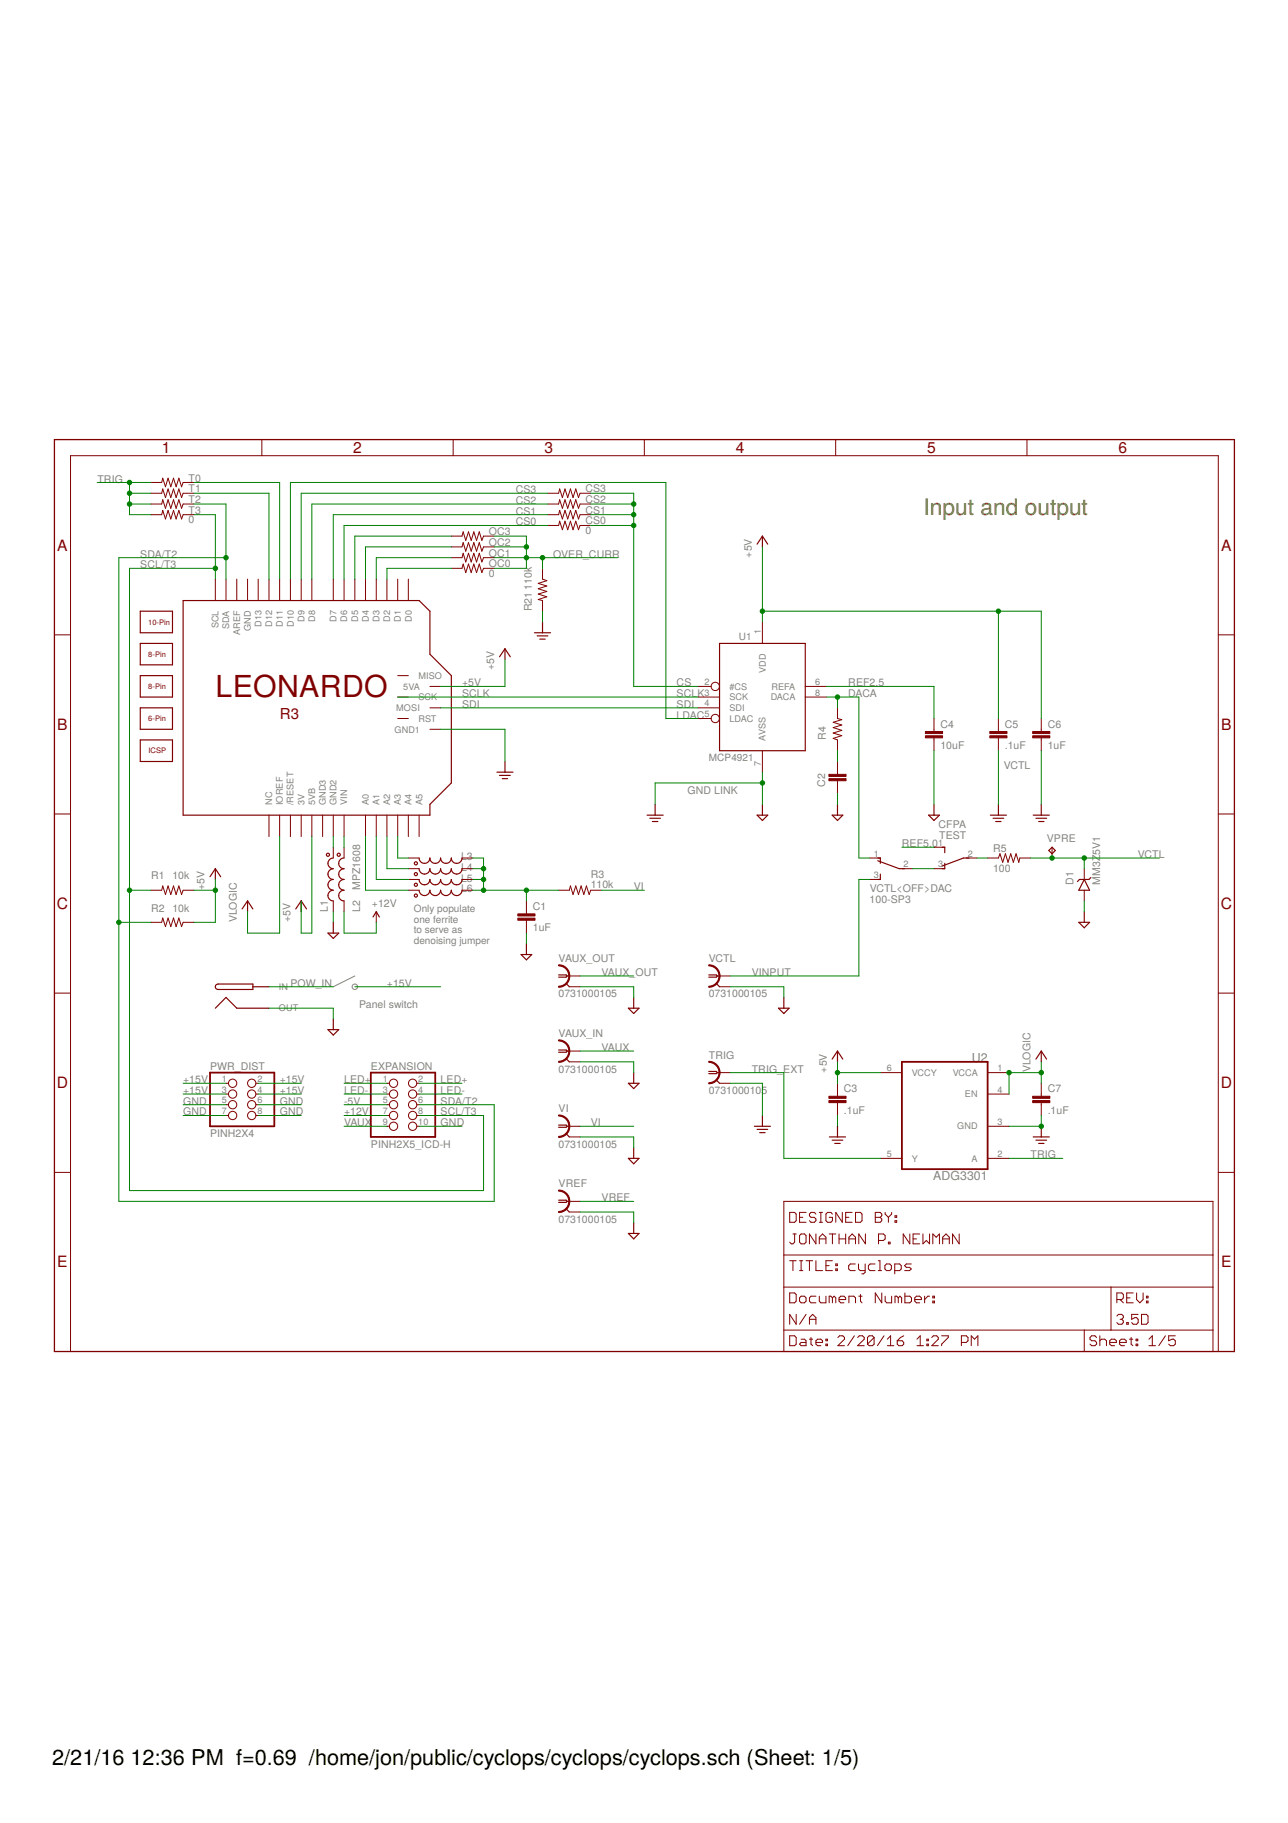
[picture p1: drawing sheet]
<svg xmlns="http://www.w3.org/2000/svg" width="210mm" height="297mm" viewBox="0 0 210 297" stroke-linecap="round" stroke-linejoin="round" font-family="sans-serif">
<g fill="none" stroke="#808080" stroke-width=".16">
<path d="M57.8 159l-3.5 1.8"/>
<circle cx="57.8" cy="160.8" r=".44"/>
</g>
<g fill="none" stroke="#800000" stroke-width=".19">
<path d="M22.9 99.6h5.2v3.5h-5.2zM29.8 97.9h38.5l1.8 1.7v7l3.5 3.5v17.5l-3.5 3.5v1.7h-40.3zM124.2 87.4l.9 1.3M124.2 87.4l-.8 1.3M124.2 87.4v1.7M22.9 104.8h5.2v3.5h-5.2zM22.9 110.1h5.2v3.5h-5.2zM22.9 115.3h5.2v3.5h-5.2zM82.3 105.7l.9 1.3M82.3 105.7l-.9 1.3M82.3 105.7v1.8M87.1 103.1h2.6"/>
<path d="M87.5 103.6h1.8M88 104.1h.8M88.4 101.3v1.8M117.3 104.8h13.9v17.5h-13.9zM22.9 120.6h5.2v3.5h-5.2zM54.3 139.8a.87 .87 0 0 0-.9 .9 .87 .87 0 0 0 .9 .8 .88 .88 0 0 0-.9 .9 .88 .88 0 0 0 .9 .9 .88 .88 0 0 0-.9 .9 .88 .88 0 0 0 .9 .9 .87 .87 0 0 0-.9 .8 .87 .87 0 0 0 .9 .9M56.1 139.8a.87 .87 0 0 0-.9 .9 .87 .87 0 0 0 .9 .8 .88 .88 0 0 0-.9 .9 .88 .88 0 0 0 .9 .9 .88 .88 0 0 0-.9 .9 .88 .88 0 0 0 .9 .9 .87 .87 0 0 0-.9 .8 .87 .87 0 0 0 .9 .9M68.3 139.8a.88 .88 0 0 0 .9 .9 .88 .88 0 0 0 .9-.9 .87 .87 0 0 0 .8 .9 .87 .87 0 0 0 .9-.9 .88 .88 0 0 0 .9 .9 .88 .88 0 0 0 .9-.9 .87 .87 0 0 0 .8 .9 .87 .87 0 0 0 .9-.9M81 125.8h2.6M81.4 126.3h1.8M81.9 126.9h.8M82.3 124.1v1.7"/>
<path d="M105.5 132.8h2.6M105.9 133.3h1.7M106.3 133.9h.9M106.8 131.1v1.7M123.4 132.8h1.7l-.9 .9zM124.2 131.1v1.7M135.6 132.8h1.8l-.9 .9zM136.5 131.1v1.7M143 139.8h.5v.9M151.3 132.8h1.8l-.9 .9zM152.2 131.1v1.7M153.5 138h.5v.9"/>
<path d="M157.9 139.8h-.9l-3.5 1.3M161.4 132.8h2.6M161.8 133.3h1.8M162.3 133.9h.8M162.7 131.1v1.7M168.4 132.8h2.6M168.8 133.3h1.8M169.3 133.9h.8M169.7 131.1v1.7M170.9 138.6l.5-.6 .6 .6-.6 .5zM35.1 141.5l.9 1.4M35.1 141.5l-.9 1.4"/>
<path d="M35.1 141.5v1.8M40.3 146.8l.9 1.3M40.3 146.8l-.8 1.3M40.3 146.8v1.7M49.1 146.8l.9 1.3M49.1 146.8l-.9 1.3M49.1 146.8v1.7M53.4 152h1.8l-.9 .9zM54.3 150.3v1.7M60.8 149.4l.5-.9 .5 .9M68.3 141.5a.88 .88 0 0 0 .9 .9 .88 .88 0 0 0 .9-.9 .87 .87 0 0 0 .8 .9 .87 .87 0 0 0 .9-.9 .88 .88 0 0 0 .9 .9 .88 .88 0 0 0 .9-.9 .87 .87 0 0 0 .8 .9 .87 .87 0 0 0 .9-.9M68.3 143.3a.88 .88 0 0 0 .9 .9 .88 .88 0 0 0 .9-.9 .87 .87 0 0 0 .8 .9 .87 .87 0 0 0 .9-.9 .88 .88 0 0 0 .9 .9 .88 .88 0 0 0 .9-.9 .87 .87 0 0 0 .8 .9 .87 .87 0 0 0 .9-.9"/>
<path d="M68.3 145.1a.88 .88 0 0 0 .9 .8 .88 .88 0 0 0 .9-.8 .87 .87 0 0 0 .8 .8 .87 .87 0 0 0 .9-.8 .88 .88 0 0 0 .9 .8 .88 .88 0 0 0 .9-.8 .87 .87 0 0 0 .8 .8 .87 .87 0 0 0 .9-.8M84.9 155.5h1.8l-.9 .9zM85.8 153.8v1.7M91 158.9h1.3l.1 .1-.1 .2h-1.3M115.5 158.9h1.2l.2 .1-.2 .2h-1.2M143 140.3l3.5 1.2h.9M143.5 142.4v.9h-.5M154 140.7v.8h-.5M175.8 150.3h1.8l-.9 .9zM176.7 143.3l.9 1.8h-1.8zM176.7 148.5v1.8M177.8 143l-.3 .3h-1.6l-.3 .3"/>
<path d="M35.1 164.3l1.7-1.8 1.8 1.8h5.2M35.2 160.5l.3-.2h5.7v.9h-5.7a.44 .44 0 0 1-.4-.2 .44 .44 0 0 1 .1-.5zM41.2 160.8h2.6M53.4 167.8h1.8l-.9 .9zM54.3 166v1.8M91 171.1h1.3l.1 .2-.1 .1h-1.3M92.3 160.3l.5 .5M92.3 172.5l.5 .5M102.4 164.3h1.7l-.8 .8zM102.4 176.5h1.7l-.8 .9zM103.3 162.5v1.8M103.3 174.8v1.7"/>
<path d="M115.5 174.6h1.2l.2 .2-.2 .1h-1.2M116.7 160.3l.6 .5M116.7 176l.6 .5M126.9 164.3h1.7l-.9 .8zM127.7 162.5v1.8M136.5 171.3v1.7M136.5 171.3l.9 1.3M136.5 171.3l-.9 1.3M169.7 171.3v1.7M169.7 171.3l.9 1.3M169.7 171.3l-.9 1.3M91 183.3h1.3l.1 .2-.1 .2h-1.3"/>
<path d="M91 195.6h1.3l.1 .1-.1 .2h-1.3M92.3 184.7l.5 .6M92.3 197l.5 .5M102.4 188.7h1.7l-.8 .9zM103.3 187v1.7M103.3 199.2v1.8M122.9 183.5h2.7M123.4 184h1.7M123.8 184.6h.9M124.2 181.8v1.7M135.2 185.3h2.6M135.6 185.8h1.8"/>
<path d="M136 186.3h.9M136.5 183.5v1.8M168.4 185.3h2.6M168.8 185.8h1.8M169.3 186.3h.8M169.7 183.5v1.8M102.4 201h1.7l-.8 .9z"/>
<circle cx="53.4" cy="139.3" r=".25"/>
<circle cx="55.2" cy="139.3" r=".25"/>
<circle cx="67.8" cy="140.7" r=".25"/>
<circle cx="67.8" cy="144.2" r=".25"/>
<circle cx="67.8" cy="142.4" r=".25"/>
<circle cx="67.8" cy="145.9" r=".25"/>
</g>
<g fill="none" stroke="#800000" stroke-width=".16">
<path d="M24.6 78.6h1.8l.1-.7 .5 1.4 .4-1.4 .4 1.4 .5-1.4 .4 1.4 .4-1.4 .5 1.4 .2-.7h1.8M42.7 71.6v2.7M73.9 71.6v2.7M105 71.6v2.7M136.2 71.6v2.7M167.4 71.6v2.7M24.6 80.4h1.8l.1-.7 .5 1.4 .4-1.4 .4 1.4 .5-1.4 .4 1.4 .4-1.4 .5 1.4 .2-.7h1.8M24.6 82.1h1.8l.1-.7 .5 1.4 .4-1.4 .4 1.4 .5-1.4 .4 1.4 .4-1.4 .5 1.4 .2-.7h1.8M24.6 83.9h1.8l.1-.7 .5 1.4 .4-1.4 .4 1.4 .5-1.4 .4 1.4 .4-1.4 .5 1.4 .2-.7h1.8M35.1 94.4v3.5M36.8 94.4v3.5M38.6 94.4v3.5"/>
<path d="M40.3 94.4v3.5M42.1 94.4v3.5M43.8 94.4v3.5M45.6 94.4v3.5M47.3 94.4v3.5M49.1 94.4v3.5M50.8 94.4v3.5M54.3 94.4v3.5M56.1 94.4v3.5M57.8 94.4v3.5M59.6 94.4v3.5M61.3 94.4v3.5"/>
<path d="M63.1 94.4v3.5M64.8 94.4v3.5M66.5 94.4v3.5M73.6 89.1h1.7l.2-.7 .4 1.4 .4-1.4 .5 1.4 .4-1.4 .5 1.4 .4-1.4 .4 1.4 .3-.7h1.7M73.6 90.9h1.7l.2-.8 .4 1.5 .4-1.5 .5 1.5 .4-1.5 .5 1.5 .4-1.5 .4 1.5 .3-.7h1.7M73.6 92.6h1.7l.2-.7 .4 1.4 .4-1.4 .5 1.4 .4-1.4 .5 1.4 .4-1.4 .4 1.4 .3-.7h1.7M73.6 87.4h1.7l.2-.7 .4 1.4 .4-1.4 .5 1.4 .4-1.4 .5 1.4 .4-1.4 .4 1.4 .3-.7h1.7M88.4 92.6v1.8l.7 .2-1.4 .5 1.4 .4-1.4 .4 1.4 .5-1.4 .4 1.4 .4-1.4 .5 .7 .2v1.7M89.3 80.4h1.7l.2-.7 .5 1.4 .4-1.4 .4 1.4 .5-1.4 .4 1.4 .4-1.4 .5 1.4 .2-.7h1.8M89.3 82.1h1.7l.2-.7 .5 1.4 .4-1.4 .4 1.4 .5-1.4 .4 1.4 .4-1.4 .5 1.4 .2-.7h1.8M89.3 83.9h1.7l.2-.7 .5 1.4 .4-1.4 .4 1.4 .5-1.4 .4 1.4 .4-1.4 .5 1.4 .2-.7h1.8M89.3 85.6h1.7l.2-.7 .5 1.4 .4-1.4 .4 1.4 .5-1.4 .4 1.4 .4-1.4 .5 1.4 .2-.7h1.8"/>
<path d="M8.9 103.4h2.6M64.8 110.1h1.7M64.8 113.6h1.7M64.8 117.1h1.7M70.1 111.8h1.7M70.1 115.3h1.7M70.1 118.8h1.7M113.7 111.8h2.2M113.7 115.3h3.6M113.7 113.6h3.6M113.7 117.1h2.2M124.2 101.3v3.5"/>
<path d="M131.2 111.8h3.5M131.2 113.6h3.5M136.5 115.3v1.8l.7 .2-1.4 .4 1.4 .4-1.4 .5 1.4 .4-1.4 .4 1.4 .5-1.4 .4 .7 .3v1.7M152.2 117.1v2.1M162.7 117.1v2.1M169.7 117.1v2.1M198.5 103.4h2.7M8.9 132.6h2.6M43.8 132.8v3.5M45.6 132.8v3.5M47.3 132.8v3.5M49.1 132.8v3.5"/>
<path d="M50.8 132.8v3.5M52.6 132.8v3.5M54.3 132.8v3.5M54.3 138v1.8M56.1 132.8v3.5M56.1 138v1.8M59.6 132.8v3.5M61.3 132.8v3.5M63.1 132.8v3.5M64.8 132.8v3.5M66.5 132.8v3.5M66.5 139.8h1.8"/>
<path d="M68.3 132.8v3.5M75.3 139.8h1.7M124.2 122.3v3.5M136.5 124.1v2.1M136.5 127.2v2.1M141.7 139.8h1.8M152.2 120.2v2.1M152.2 138h1.8M157.5 139.8h1.7M161 139.8h1.7l.3-.7 .4 1.4 .5-1.4 .4 1.4 .4-1.4 .4 1.4 .5-1.4 .4 1.4 .2-.7h1.8M162.7 120.2v2.1M169.7 120.2v2.1"/>
<path d="M171.4 138v1.8M198.5 132.6h2.7M24.6 145.1h1.8l.1-.7 .5 1.4 .4-1.4 .4 1.4 .5-1.4 .4 1.4 .4-1.4 .5 1.4 .2-.7h1.8M24.6 150.3h1.8l.1-.7 .5 1.4 .4-1.4 .4 1.4 .5-1.4 .4 1.4 .4-1.4 .5 1.4 .2-.7h1.8M54.3 146.8v1.7M56.1 146.8v1.7M61.3 148.5v1.8M66.5 141.5h1.8M66.5 143.3h1.8M66.5 145.1h1.8M75.3 141.5h1.7M75.3 143.3h1.7"/>
<path d="M75.3 145.1h1.7M85.8 146.8v2.1M85.8 149.9v2.1M91 145.1h1.8l.2-.7 .4 1.4 .4-1.4 .5 1.4 .4-1.4 .4 1.4 .5-1.4 .4 1.4 .3-.7h1.7M92.4 159h2.1M116.9 159h2.1M141.7 143.3h1.8M147 141.5h1.7M152.2 141.5h1.8M176.7 141.5v1.8M176.7 145.1v1.7M8.9 161.8h2.6"/>
<path d="M36.8 176.5h.4M36.8 178.3h.4M41.7 176.5h.4M41.7 178.3h.4M63.1 176.5h.3M63.1 178.3h.3M67.9 176.5h.4M67.9 178.3h.4M92.4 171.3h2.1M92.8 160.8h1.7M92.8 173h1.7M116.9 174.8h2.1"/>
<path d="M117.3 160.8h1.7M117.3 176.5h1.7M136.5 176.5v2.1M136.5 179.7v2.1M143.5 174.8h3.5M161 178.3h3.4M161 174.8h3.4M169.7 176.5v2.1M169.7 179.7v2.1M198.5 161.8h2.7M8.9 191h2.6M36.8 180h.4"/>
<path d="M36.8 181.8h.4M41.7 180h.4M41.7 181.8h.4M63.1 183.5h.3M63.1 180h.3M63.1 181.8h.3M67.9 183.5h.4M67.9 180h.4M67.9 181.8h.4M92.4 195.7h2.1M92.4 183.5h2.1M92.8 185.3h1.7"/>
<path d="M92.8 197.5h1.7M127.7 195.7h70v24.5h-70zM128.7 197.5h.8l.3 .3v1.1l-.3 .3h-.8zM130.3 198.4h.5M131.4 197.5h-1.1v1.7h1.1M133 197.8l-.3-.3h-.5l-.3 .3v.3l.3 .3h.5l.3 .2v.3l-.3 .3h-.5l-.3-.3M133.5 199.2h.5M133.5 197.5h.5M133.8 197.5v1.7M135.7 197.8l-.3-.3h-.5l-.3 .3v1.1l.3 .3h.5l.3-.3v-.5h-.6M137.3 197.5v1.7l-1.1-1.7v1.7M137.8 198.4h.5"/>
<path d="M138.9 197.5h-1.1v1.7h1.1M139.4 197.5h.8l.3 .3v1.1l-.3 .3h-.8zM142.6 197.5h.8l.3 .3v.3l-.3 .3 .3 .2v.3l-.3 .3h-.8zM142.6 198.4h.8M143.5 188.7h3.5M144.3 197.5v.3l.5 .6M144.8 198.4v.8M145.3 197.5v.3l-.5 .6M145.9 198.1h.2v.3h-.2zM145.9 198.9h.2v.3h-.2zM161 183.5h3.4M161 188.7h3.4"/>
<path d="M198.5 191h2.7M127.7 209.7h70M127.7 216.7h70M127.7 204.5h70M128.7 210.7h.8l.3 .2v1.1l-.3 .3h-.8zM128.7 217.7h.8l.3 .2v1.1l-.3 .3h-.8zM128.7 205.4h1.1M129.2 205.4v1.6M129.2 201.1h.6M129.5 201.1v1.3l-.3 .3h-.3l-.2-.3M129.8 214.2v1.6l-1.1-1.6v1.6M130.3 205.4h.5"/>
<path d="M130.3 207h.5M130.6 218.2h.5l.3 .3v.8h-.8l-.3-.3 .3-.3h.8M130.6 201.1h.5l.3 .2v1.1l-.3 .3h-.5l-.3-.3v-1.1zM130.6 211.2h.5l.3 .3v.5l-.3 .3h-.5l-.3-.3v-.5zM130.6 205.4v1.6M131.4 205.4h1M131.4 214.2l-1.1 1.6M131.9 218.2h.5M131.9 215.8v-1.1l.5-.5 .6 .5v1.1M131.9 205.4v1.6M131.9 215h1.1M132.2 217.9v1.1l.2 .3"/>
<path d="M133 218.7h1v-.2l-.2-.3h-.6l-.2 .3v.5l.2 .3h.6M133 201.1v1.6l-1.1-1.6v1.6M133 205.4v1.6h1M133 211.2h-.8l-.3 .3v.5l.3 .3h.8M133.5 202.7v-1.1l.5-.5 .6 .5v1.1M133.5 211.2v.8l.3 .3h.8v-1.1M133.5 201.9h1.1M134.6 219h.3v.3h-.3zM134.6 218.2h.3v.3h-.3zM134.6 206.2h.5M135.1 201.1h1.1M135.7 211.5l.2-.3 .3 .3v.8"/>
<path d="M135.7 205.4h-1.1v1.6h1.1M135.7 211.5l-.3-.3h-.3v1.1M135.7 201.1v1.6M135.7 211.5v.8M136.2 206h.3v.2h-.3zM136.2 206.8h.3v.2h-.3zM136.5 217.9l.3-.2h.6l.2 .2v.3l-1.1 1.1h1.1M136.7 211.8h1.1v-.3l-.3-.3h-.5l-.3 .3v.5l.3 .3h.5M136.7 201.1v1.6M136.7 201.9h1.1M137.8 201.1v1.6M138.3 212.3v-1.1h.8l.3 .3v.8"/>
<path d="M138.3 202.7v-1.1l.6-.5 .5 .5v1.1M138.3 201.9h1.1M139.2 217.7l-1 1.6M139.4 206h-.8l-.3 .2v.6l.3 .2h.8M139.8 217.9l.2-.2h.6l.2 .2v.3l-1 1.1h1M139.9 206v.8l.3 .2h.8M140 211.2h.5M140.2 210.9v1.1l.3 .3M141 206v1.3l-.3 .3h-.3M141 201.1v1.6l-1-1.6v1.6M142.5 217.9v1.1l-.3 .3h-.6l-.2-.3M142.5 217.9l-.3-.2h-.6l-.2 .2v1.1"/>
<path d="M142.5 217.9l-1.1 1.1M142.6 206h-.8l-.3 .2v.6l.3 .2h.8M143.1 205.4h.3v1.6M143.1 207h.6M143.2 202.1h.8l.3-.2v-.6l-.3-.2h-.8v1.6M143.7 210.7v1.6l-1.1-1.6v1.6M144.1 217.7l-1.1 1.6M144.3 211.2v.8l.2 .3h.8v-1.1M144.5 206h.5l.3 .2v.6l-.3 .2h-.5l-.3-.2v-.6zM144.6 219.3h1.1M144.6 218.2l.5-.5v1.6M144.8 202.4h.3v.3h-.3z"/>
<path d="M145.8 207h.8l.3-.2v-.6l-.3-.2h-.8v1.6M146.2 218.5h.8l.3 .2v.3l-.3 .3h-.5l-.3-.3zM146.4 211.5l-.3-.3h-.2v1.1M146.4 211.5v.8M146.4 211.5l.3-.3 .2 .3v.8M147.3 217.7l-.6 .2-.5 .6M147.5 210.7v1.6h.8l.2-.3v-.5l-.2-.3h-.8M148.3 201.1v1.6l-1.1-1.6v1.6M148.5 206h-.8l-.3 .2 .3 .3h.5l.3 .3-.3 .2h-.8M148.8 201.9h.6M149.1 211.8h1.1v-.3l-.3-.3h-.5l-.3 .3v.5l.3 .3h.5M149.4 219.3h1.1"/>
<path d="M149.4 218.2l.6-.5v1.6M149.9 201.1h-1.1v1.6h1.1M150.4 201.1v1.6l.6-.6 .5 .6v-1.6M150.7 211.2v1.1M151 219h.3v.3h-.3zM151 218.2h.3v.3h-.3zM151.5 211.2h-.3l-.5 .6M151.8 217.9l.3-.2h.6l.2 .2v.3l-1.1 1.1h1.1M152 212h.3v.3h-.3zM152 211.2h.3v.3h-.3zM152 202.7v-1.6l.6 .5 .5-.5v1.6M153.5 217.7h1v.2l-1 1.1v.3"/>
<path d="M153.6 201.9h1.1M153.6 202.7v-1.1l.6-.5 .5 .5v1.1M156.3 201.1v1.6l-1.1-1.6v1.6M156.7 218.7h.8l.3-.2v-.6l-.3-.2h-.8v1.6M158.3 219.3v-1.6l.5 .5 .6-.5v1.6M176.7 216.7v3.5M178.7 217.9l-.3-.2h-.5l-.3 .2v.3l.3 .3h.5l.3 .2v.3l-.3 .3h-.5l-.3-.3M179.2 218.5l.3-.3h.5l.3 .3v.8M179.2 217.7v1.6M180.8 218.7h1.1v-.2l-.2-.3h-.6l-.3 .3v.5l.3 .3h.6M181.1 209.7v7M182 211.8h.8l.3-.3v-.6l-.3-.2h-.8v1.6"/>
<path d="M182 214.4l.3-.2h.5l.3 .2v.3l-.3 .3M182.5 218.7h1v-.2l-.2-.3h-.6l-.2 .3v.5l.2 .3h.6M182.5 211.8l.6 .5M182.5 215h.3M182.8 215l.3 .2v.3l-.3 .3h-.5l-.3-.3M183.6 215.5h.3v.3h-.3zM183.6 211.5h.5M184.1 218.2h.5M184.3 217.9v1.1l.3 .3M184.7 210.7h-1.1v1.6h1.1M185.1 219h.3v.3h-.3zM185.1 218.2h.3v.3h-.3z"/>
<path d="M185.2 210.7v1.1l.6 .5 .5-.5v-1.1M185.5 214.2h-1.1v.8l.6-.3h.2l.3 .3v.5l-.3 .3h-.5l-.3-.3M186 214.2h.8l.3 .2v1.1l-.3 .3h-.8zM186.8 212h.3v.3h-.3zM186.8 211.2h.3v.3h-.3zM187.2 219.3h1.1M187.2 218.2l.6-.5v1.6M189.9 217.7l-1.1 1.6M191.5 217.7h-1v.8l.8-.3 .2 .3v.5l-.2 .3h-.6l-.2-.3M11.5 220.2v-145.9h187v145.9"/>
<circle cx="116.6" cy="111.8" r=".68"/>
<circle cx="116.6" cy="117.1" r=".68"/>
<circle cx="37.9" cy="178.3" r=".68"/>
<circle cx="37.9" cy="176.5" r=".68"/>
<circle cx="41" cy="176.5" r=".68"/>
<circle cx="41" cy="178.3" r=".68"/>
<circle cx="64.1" cy="176.5" r=".68"/>
<circle cx="64.1" cy="178.3" r=".68"/>
<circle cx="67.2" cy="176.5" r=".68"/>
<circle cx="67.2" cy="178.3" r=".68"/>
<circle cx="37.9" cy="181.8" r=".68"/>
<circle cx="37.9" cy="180" r=".68"/>
<circle cx="41" cy="181.8" r=".68"/>
<circle cx="41" cy="180" r=".68"/>
<circle cx="64.1" cy="183.5" r=".68"/>
<circle cx="64.1" cy="181.8" r=".68"/>
<circle cx="64.1" cy="180" r=".68"/>
<circle cx="67.2" cy="181.8" r=".68"/>
<circle cx="67.2" cy="183.5" r=".68"/>
<circle cx="67.2" cy="180" r=".68"/>
</g>
<g fill="#800000" stroke="#800000" stroke-width=".16">
<path d="M150.8 119.2h2.8v.3h-2.8z"/>
<path d="M150.8 119.9h2.8v.3h-2.8z"/>
<path d="M161.3 119.2h2.8v.3h-2.8z"/>
<path d="M161.3 119.9h2.8v.3h-2.8z"/>
<path d="M168.3 119.2h2.8v.3h-2.8z"/>
<path d="M168.3 119.9h2.8v.3h-2.8z"/>
<path d="M135.1 126.2h2.8v.3h-2.8z"/>
<path d="M135.1 126.9h2.8v.3h-2.8z"/>
<path d="M84.4 148.9h2.8v.3h-2.8z"/>
<path d="M84.4 149.6h2.8v.3h-2.8z"/>
<path d="M135.1 178.6h2.8v.4h-2.8z"/>
<path d="M135.1 179.3h2.8v.4h-2.8z"/>
<path d="M168.3 178.6h2.8v.4h-2.8z"/>
<path d="M168.3 179.3h2.8v.4h-2.8z"/>
</g>
<path d="M8.9 71.6h192.3v148.6h-192.3z" fill="none" stroke="#800000" stroke-width=".21"/>
<g fill="#800000" stroke="#800000" stroke-width=".16">
<path d="M91 157.2a1.83 1.83 0 0 1 1.9 1.8 1.83 1.83 0 0 1-1.9 1.9v-.2a1.66 1.66 0 0 0 1.7-1.7 1.66 1.66 0 0 0-1.7-1.6z" fill-rule="evenodd"/>
<path d="M91 181.7a1.83 1.83 0 0 1 1.9 1.8 1.83 1.83 0 0 1-1.9 1.8v-.1a1.66 1.66 0 0 0 1.7-1.7 1.66 1.66 0 0 0-1.7-1.7z" fill-rule="evenodd"/>
<path d="M91 193.9a1.83 1.83 0 0 1 1.9 1.8 1.83 1.83 0 0 1-1.9 1.9v-.2a1.66 1.66 0 0 0 1.7-1.7 1.66 1.66 0 0 0-1.7-1.6z" fill-rule="evenodd"/>
<path d="M115.5 157.2a1.83 1.83 0 0 1 1.9 1.8 1.83 1.83 0 0 1-1.9 1.9v-.2a1.66 1.66 0 0 0 1.7-1.7 1.66 1.66 0 0 0-1.7-1.6z" fill-rule="evenodd"/>
<path d="M91 169.4a1.83 1.83 0 0 1 1.9 1.9 1.83 1.83 0 0 1-1.9 1.8v-.2a1.66 1.66 0 0 0 1.7-1.6 1.66 1.66 0 0 0-1.7-1.7z" fill-rule="evenodd"/>
<path d="M115.5 172.9a1.83 1.83 0 0 1 1.9 1.9 1.83 1.83 0 0 1-1.9 1.8v-.2a1.66 1.66 0 0 0 1.7-1.6 1.66 1.66 0 0 0-1.7-1.7z" fill-rule="evenodd"/>
</g>
<path d="M34.2 174.8h10.5v8.7h-10.5zM60.4 174.8h10.5v10.5h-10.5zM147 173h14v17.5h-14z" fill="none" stroke="#800000" stroke-width=".3"/>
<g fill="none" stroke="#008000" stroke-width=".16">
<path d="M15.9 78.6h8.7M21.1 78.6v5.3h3.5M31.6 78.6h14v15.8M21.1 80.4h3.5M21.1 82.1h3.5M31.6 83.9h3.5v10.5M31.6 80.4h12.2v14M31.6 82.1h5.2v12.3M35.1 92.6h-14v101.4h57.7v-12.2h-10.5M36.8 90.9h-17.4v104.8h61.1v-15.7h-12.2M47.3 94.4v-15.8h61.2v38.5h5.2M73.6 90.9h-12.3v3.5"/>
<path d="M73.6 89.1h-14v5.3M73.6 92.6h-10.5v1.8M73.6 87.4h-15.8v7M80.5 87.4h5.3v5.2h-5.3M80.5 90.9h20.1M80.5 89.1h5.3M88.4 90.9v1.7M88.4 99.6v1.7M89.3 85.6h-33.2v8.8M89.3 83.9h-35v10.5M89.3 80.4h-40.2v14M89.3 82.1h-38.5v12.3"/>
<path d="M96.3 85.6h7M96.3 83.9h7M96.3 80.4h7v31.4h10.4M96.3 82.1h7M124.2 99.6h45.5v17.5M124.2 89.1v12.2M162.7 99.6v17.5M64.8 113.6h48.9M71.8 115.3h41.9M71.8 118.8h10.5v5.3M82.3 107.5v4.3h-10.5M134.7 113.6h5.3v26.2h1.7"/>
<path d="M134.7 111.8h17.5v5.3M136.5 113.6v1.7M45.6 136.3v15.7h-5.3v-3.5M50.8 136.3v15.7h-1.7v-5.2M54.3 136.3v1.7M56.1 136.3v1.7M59.6 136.3v8.8h6.9M61.3 136.3v7h5.2M63.1 136.3v5.2h3.4M64.8 136.3v3.5h1.7M77 139.8h1.8v5.3M124.2 127.6h-17.4v3.5"/>
<path d="M124.2 125.8v5.3M136.5 122.3v1.8M136.5 129.3v1.8M147 138h5.2M152.2 122.3v8.8M159.2 139.8h1.8M162.7 122.3v8.8M168 139.8h20.9M169.7 122.3v8.8M176.7 139.8v1.7M19.4 150.3h5.2M21.1 145.1h3.5"/>
<path d="M31.6 145.1h3.5M35.1 143.3v7h-3.5M54.3 148.5v1.8M56.1 148.5v3.5h5.2v-1.7M77 145.1h14M77 143.3h1.8M77 141.5h1.8M85.8 145.1v1.7M85.8 152v1.8M94.5 159h8.8M98 145.1h7M141.7 143.3h-1.7v15.7h-21"/>
<path d="M148.7 141.5h3.5M176.7 146.8v1.7M29.8 176.5h7M29.8 178.3h7M42.1 176.5h7M42.1 178.3h7M43.8 164.3h10.5v1.7M43.8 160.8h10.5M56.1 176.5h7M56.1 178.3h7M57.8 160.8h14M68.3 176.5h7"/>
<path d="M68.3 178.3h7M94.5 160.8h8.8v1.7M94.5 173h8.8v1.8M94.5 171.3h8.8M119 160.8h8.7v1.7M119 174.8h8.7v13.9h15.8M119 176.5h5.2v5.3M136.5 173v3.5M136.5 174.8h7M169.7 173v3.5M169.7 174.8h-5.3v3.5M29.8 181.8h7"/>
<path d="M29.8 180h7M42.1 181.8h7M42.1 180h7M56.1 181.8h7M56.1 183.5h7M56.1 180h7M68.3 183.5h7M94.5 185.3h8.8v1.7M94.5 197.5h8.8v1.7M94.5 183.5h8.8M94.5 195.7h8.8M136.5 181.8v1.7"/>
<path d="M164.4 188.7h8.8M169.7 181.8v1.7h-5.3"/>
</g>
<g fill="#008000" stroke="#008000" stroke-width=".16">
<circle cx="103.3" cy="82.1" r=".36"/>
<circle cx="103.3" cy="83.9" r=".36"/>
<circle cx="103.3" cy="85.6" r=".36"/>
<circle cx="136.5" cy="113.6" r=".36"/>
<circle cx="124.2" cy="127.6" r=".36"/>
<circle cx="169.7" cy="183.5" r=".36"/>
<circle cx="124.2" cy="99.6" r=".36"/>
<circle cx="162.7" cy="99.6" r=".36"/>
<circle cx="35.1" cy="145.1" r=".36"/>
<circle cx="136.5" cy="174.8" r=".36"/>
<circle cx="21.1" cy="78.6" r=".36"/>
<circle cx="21.1" cy="80.4" r=".36"/>
<circle cx="21.1" cy="82.1" r=".36"/>
<circle cx="19.4" cy="150.3" r=".36"/>
<circle cx="36.8" cy="90.9" r=".36"/>
<circle cx="21.1" cy="145.1" r=".36"/>
<circle cx="35.1" cy="92.6" r=".36"/>
<circle cx="85.8" cy="145.1" r=".36"/>
<circle cx="78.8" cy="145.1" r=".36"/>
<circle cx="78.8" cy="143.3" r=".36"/>
<circle cx="78.8" cy="141.5" r=".36"/>
<circle cx="164.4" cy="174.8" r=".36"/>
<circle cx="169.7" cy="174.8" r=".36"/>
<circle cx="171.4" cy="139.8" r=".36"/>
<circle cx="176.7" cy="139.8" r=".36"/>
<circle cx="88.4" cy="90.9" r=".36"/>
<circle cx="85.8" cy="90.9" r=".36"/>
<circle cx="85.8" cy="89.1" r=".36"/>
</g>
<text font-size="4.9" fill="#800000" x="35.1" y="113.6">LEONARDO</text>
<text font-size="3.7" fill="#808000" x="150.5" y="83.9">Input and output</text>
<g font-size="3.5">
<text x="8.5" y="287.5">2/21/16</text>
<text x="21.3" y="287.5">12:36 PM f=0.69 /home/jon/public/cyclops/cyclops/cyclops.sch (Sheet: 1/5)</text>
</g>
<g font-size="2.5" fill="#800000">
<text x="26.4" y="73.8">1</text>
<text x="57.6" y="73.8">2</text>
<text x="88.7" y="73.8">3</text>
<text x="119.9" y="73.8">4</text>
<text x="151.1" y="73.8">5</text>
<text x="182.3" y="73.8">6</text>
<text x="9.3" y="89.7">A</text>
<text x="199" y="89.7">A</text>
<text x="9.3" y="118.9">B</text>
<text x="45.6" y="117.1">R3</text>
<text x="199" y="118.9">B</text>
<text x="9.3" y="148.1">C</text>
<text x="198.9" y="148.1">C</text>
<text x="9.3" y="177.3">D</text>
<text x="198.9" y="177.3">D</text>
<text x="9.3" y="206.5">E</text>
<text x="199" y="206.5">E</text>
</g>
<g font-size="2" fill="#808080">
<text x="158.4" y="173">U2</text>
<text x="152.1" y="192.2">ADG3301</text>
</g>
<g font-size="1.7" fill="#808080">
<text x="15.9" y="78.6">TRIG</text>
<text x="30.7" y="78.5">T0</text>
<text x="30.7" y="80.2">T1</text>
<text x="30.7" y="82">T2</text>
<text x="30.7" y="83.7">T3</text>
<text x="84.1" y="83.9">CS1</text>
<text x="84.1" y="80.4">CS3</text>
<text x="84.1" y="82.1">CS2</text>
<text x="95.4" y="80.2">CS3</text>
<text x="95.4" y="82">CS2</text>
<text x="95.4" y="83.7">CS1</text>
<text x="30.7" y="85.3">0</text>
<text x="79.7" y="89">OC2</text>
<text x="79.7" y="87.2">OC3</text>
<text x="84.1" y="85.6">CS0</text>
<text x="95.4" y="87">0</text>
<text x="95.4" y="85.5">CS0</text>
<text x="22.9" y="90.9">SDA/T2</text>
<text x="22.9" y="92.6">SCL/T3</text>
<text x="79.7" y="94">0</text>
<text x="79.7" y="90.7">OC1</text>
<text x="79.7" y="92.4">OC0</text>
<text x="90.2" y="90.9">OVER_CURR</text>
<text x="122.5" y="90.9" transform="rotate(-90 122.5 90.9)">+5V</text>
<text x="86.7" y="99.6" transform="rotate(-90 86.7 99.6)">R21</text>
<text x="86.7" y="96.1" transform="rotate(-90 86.7 96.1)">110k</text>
<text x="75.3" y="111.8">+5V</text>
<text x="75.3" y="113.6">SCLK</text>
<text x="80.5" y="109.2" transform="rotate(-90 80.5 109.2)">+5V</text>
<text x="110.3" y="113.6">SCLK</text>
<text x="110.3" y="111.8">CS</text>
<text x="138.2" y="113.6">DACA</text>
<text x="138.2" y="111.8">REF2.5</text>
<text x="75.3" y="115.3">SDI</text>
<text x="110.3" y="115.3">SDI</text>
<text x="110.3" y="117.1">LDAC</text>
<text x="153.3" y="118.6">C4</text>
<text x="163.8" y="118.6">C5</text>
<text x="170.8" y="118.6">C6</text>
<text x="134.6" y="120.6" transform="rotate(-90 134.6 120.6)">R4</text>
<text x="153.3" y="122.1">10uF</text>
<text x="163.6" y="125.3">VCTL</text>
<text x="163.8" y="122.1">.1uF</text>
<text x="170.7" y="122.1">1uF</text>
<text x="112" y="129.3">GND LINK</text>
<text x="134.5" y="128.3" transform="rotate(-90 134.5 128.3)">C2</text>
<text x="152.9" y="134.9">CFPA</text>
<text x="153" y="136.7">TEST</text>
<text x="170.6" y="137.2">VPRE</text>
<text x="24.6" y="143.3">R1</text>
<text x="28.1" y="143.3">10k</text>
<text x="75.1" y="140.2">L3</text>
<text x="75.1" y="141.9">L4</text>
<text x="75.1" y="143.7">L5</text>
<text x="96.3" y="143.1">R3</text>
<text x="147" y="138.1">REF5.0</text>
<text x="161.8" y="142.1">100</text>
<text x="161.8" y="138.8">R5</text>
<text x="185.4" y="139.8">VCTL</text>
<text x="24.6" y="148.5">R2</text>
<text x="28.1" y="148.5">10k</text>
<text x="33.3" y="145" transform="rotate(-90 33.3 145)">+5V</text>
<text x="53.4" y="148.5" transform="rotate(-90 53.4 148.5)">L1</text>
<text x="58.7" y="148.5" transform="rotate(-90 58.7 148.5)">L2</text>
<text x="58.7" y="145" transform="rotate(-90 58.7 145)">MPZ1608</text>
<text x="60.6" y="147.8">+12V</text>
<text x="75.1" y="145.4">L6</text>
<text x="86.8" y="148.3">C1</text>
<text x="96.3" y="144.7">110k</text>
<text x="103.3" y="145">VI</text>
<text x="141.7" y="147.1">100-SP3</text>
<text x="141.7" y="145.4">VCTL&lt;OFF&gt;DAC</text>
<text x="174.9" y="144.2" transform="rotate(-90 174.9 144.2)">D1</text>
<text x="179.3" y="144.2" transform="rotate(-90 179.3 144.2)">MM3Z5V1</text>
<text x="38.6" y="150.3" transform="rotate(-90 38.6 150.3)">VLOGIC</text>
<text x="47.3" y="150.3" transform="rotate(-90 47.3 150.3)">+5V</text>
<text x="86.8" y="151.8">1uF</text>
<text x="47.3" y="160.8">POW_IN</text>
<text x="63.1" y="160.8">+15V</text>
<text x="91" y="156.8">VAUX_OUT</text>
<text x="98" y="159">VAUX_OUT</text>
<text x="115.5" y="156.8">VCTL</text>
<text x="122.5" y="159">VINPUT</text>
<text x="58.5" y="164.3">Panel switch</text>
<text x="91" y="162.5">0731000105</text>
<text x="115.5" y="162.5">0731000105</text>
<text x="91" y="169">VAUX_IN</text>
<text x="98" y="171.3">VAUX</text>
<text x="115.5" y="172.5">TRIG</text>
<text x="29.8" y="176.5">+15V</text>
<text x="29.8" y="178.3">+15V</text>
<text x="34.2" y="174.3">PWR_DIST</text>
<text x="45.6" y="176.5">+15V</text>
<text x="45.6" y="178.3">+15V</text>
<text x="56.1" y="178.3">LED-</text>
<text x="56.1" y="176.5">LED+</text>
<text x="60.5" y="174.3">EXPANSION</text>
<text x="71.8" y="178.3">LED-</text>
<text x="71.8" y="176.5">LED+</text>
<text x="91" y="174.8">0731000105</text>
<text x="115.5" y="178.3">0731000105</text>
<text x="122.5" y="174.8">TRIG_EXT</text>
<text x="134.7" y="174.8" transform="rotate(-90 134.7 174.8)">+5V</text>
<text x="137.5" y="178">C3</text>
<text x="167.9" y="174.8" transform="rotate(-90 167.9 174.8)">VLOGIC</text>
<text x="170.8" y="178">C7</text>
<text x="29.9" y="181.8">GND</text>
<text x="29.9" y="180">GND</text>
<text x="34.2" y="185.3">PINH2X4</text>
<text x="45.6" y="181.8">GND</text>
<text x="45.6" y="180">GND</text>
<text x="56.1" y="180">-5V</text>
<text x="56.1" y="181.8">+12V</text>
<text x="56.1" y="183.5">VAUX</text>
<text x="71.8" y="183.5">GND</text>
<text x="71.8" y="180">SDA/T2</text>
<text x="71.8" y="181.8">SCL/T3</text>
<text x="91" y="181.2">VI</text>
<text x="96.3" y="183.5">VI</text>
<text x="137.5" y="181.5">.1uF</text>
<text x="170.7" y="181.5">.1uF</text>
<text x="60.5" y="187">PINH2X5_ICD-H</text>
<text x="91" y="187">0731000105</text>
<text x="168" y="188.7">TRIG</text>
<text x="91" y="193.5">VREF</text>
<text x="98" y="195.7">VREF</text>
<text x="91" y="199.2">0731000105</text>
</g>
<g font-size="1.6" fill="#808080">
<text x="120.4" y="104.3">U1</text>
<text x="115.5" y="124.1">MCP4921</text>
<text x="67.4" y="148.6">Only populate</text>
<text x="67.4" y="150.3">one ferrite</text>
<text x="67.4" y="152.1">to serve as</text>
<text x="67.4" y="153.8">denoising jumper</text>
</g>
<g font-size="1.5" fill="#808080">
<text x="49.6" y="101.4" transform="rotate(-90 49.6 101.4)">D9</text>
<text x="51.4" y="101.4" transform="rotate(-90 51.4 101.4)">D8</text>
<text x="54.9" y="101.4" transform="rotate(-90 54.9 101.4)">D7</text>
<text x="56.6" y="101.4" transform="rotate(-90 56.6 101.4)">D6</text>
<text x="58.4" y="101.4" transform="rotate(-90 58.4 101.4)">D5</text>
<text x="60.1" y="101.4" transform="rotate(-90 60.1 101.4)">D4</text>
<text x="61.8" y="101.4" transform="rotate(-90 61.8 101.4)">D3</text>
<text x="63.6" y="101.4" transform="rotate(-90 63.6 101.4)">D2</text>
<text x="65.3" y="101.4" transform="rotate(-90 65.3 101.4)">D1</text>
<text x="67.1" y="101.4" transform="rotate(-90 67.1 101.4)">D0</text>
<text x="35.6" y="102.4" transform="rotate(-90 35.6 102.4)">SCL</text>
<text x="37.4" y="102.5" transform="rotate(-90 37.4 102.5)">SDA</text>
<text x="39.1" y="103.5" transform="rotate(-90 39.1 103.5)">AREF</text>
<text x="40.9" y="102.8" transform="rotate(-90 40.9 102.8)">GND</text>
<text x="42.6" y="102.2" transform="rotate(-90 42.6 102.2)">D13</text>
<text x="44.4" y="102.2" transform="rotate(-90 44.4 102.2)">D12</text>
<text x="46.1" y="102.2" transform="rotate(-90 46.1 102.2)">D11</text>
<text x="47.9" y="102.2" transform="rotate(-90 47.9 102.2)">D10</text>
<text x="124" y="103.2" transform="rotate(-90 124 103.2)">1</text>
<text x="65.7" y="112.4">5VA</text>
<text x="68.2" y="110.6">MISO</text>
<text x="114.8" y="111.6">2</text>
<text x="114.8" y="113.3">3</text>
<text x="118.9" y="112.4">#CS</text>
<text x="124.8" y="109.6" transform="rotate(-90 124.8 109.6)">VDD</text>
<text x="125.7" y="112.4">REFA</text>
<text x="132.8" y="113.3">8</text>
<text x="132.8" y="111.6">6</text>
<text x="64.3" y="119.4">GND1</text>
<text x="64.6" y="115.9">MOSI</text>
<text x="68.2" y="114.1">SCK</text>
<text x="68.2" y="117.6">RST</text>
<text x="114.8" y="115.1">4</text>
<text x="114.8" y="116.8">5</text>
<text x="118.9" y="114.1">SCK</text>
<text x="118.9" y="115.9">SDI</text>
<text x="118.9" y="117.6">LDAC</text>
<text x="125.6" y="114.1">DACA</text>
<text x="124" y="124.8" transform="rotate(-90 124 124.8)">7</text>
<text x="124.8" y="120.7" transform="rotate(-90 124.8 120.7)">AVSS</text>
<text x="44.4" y="131.2" transform="rotate(-90 44.4 131.2)">NC</text>
<text x="46.1" y="131.2" transform="rotate(-90 46.1 131.2)">IOREF</text>
<text x="47.9" y="131.2" transform="rotate(-90 47.9 131.2)">/RESET</text>
<text x="49.6" y="131.2" transform="rotate(-90 49.6 131.2)">3V</text>
<text x="51.3" y="131.2" transform="rotate(-90 51.3 131.2)">5VB</text>
<text x="53.1" y="131.2" transform="rotate(-90 53.1 131.2)">GND3</text>
<text x="54.8" y="131.2" transform="rotate(-90 54.8 131.2)">GND2</text>
<text x="56.6" y="131.2" transform="rotate(-90 56.6 131.2)">VIN</text>
<text x="60.1" y="131.2" transform="rotate(-90 60.1 131.2)">A0</text>
<text x="61.8" y="131.2" transform="rotate(-90 61.8 131.2)">A1</text>
<text x="63.6" y="131.2" transform="rotate(-90 63.6 131.2)">A2</text>
<text x="65.3" y="131.2" transform="rotate(-90 65.3 131.2)">A3</text>
<text x="67.1" y="131.2" transform="rotate(-90 67.1 131.2)">A4</text>
<text x="68.8" y="131.2" transform="rotate(-90 68.8 131.2)">A5</text>
<text x="152.9" y="137.8">1</text>
<text x="142.4" y="143.1">3</text>
<text x="142.4" y="139.6">1</text>
<text x="147.2" y="141.3">2</text>
<text x="152.9" y="141.3">3</text>
<text x="157.7" y="139.6">2</text>
<text x="45.5" y="161.3">IN</text>
<text x="45.5" y="164.8">OUT</text>
<text x="36.2" y="176.3">1</text>
<text x="36.2" y="178">3</text>
<text x="36.2" y="179.8">5</text>
<text x="41.9" y="176.3">2</text>
<text x="41.9" y="178">4</text>
<text x="41.9" y="179.8">6</text>
<text x="62.4" y="176.3">1</text>
<text x="62.4" y="178">3</text>
<text x="62.4" y="179.8">5</text>
<text x="68.2" y="176.3">2</text>
<text x="68.2" y="178">4</text>
<text x="68.2" y="179.8">6</text>
<text x="144.5" y="174.5">6</text>
<text x="148.6" y="175.3">VCCY</text>
<text x="155.3" y="175.3">VCCA</text>
<text x="157.3" y="178.8">EN</text>
<text x="162.6" y="174.5">1</text>
<text x="162.6" y="178">4</text>
<text x="36.2" y="181.5">7</text>
<text x="41.9" y="181.5">8</text>
<text x="62.4" y="181.5">7</text>
<text x="62.4" y="183.3">9</text>
<text x="68.2" y="181.5">8</text>
<text x="68.2" y="183.3">10</text>
<text x="156" y="184">GND</text>
<text x="162.6" y="183.3">3</text>
<text x="144.5" y="188.5">5</text>
<text x="148.6" y="189.3">Y</text>
<text x="158.3" y="189.3">A</text>
<text x="162.6" y="188.5">2</text>
</g>
<g font-size="1.2" fill="#800000">
<text x="24.2" y="101.8">10-Pin</text>
<text x="24.2" y="107">8-Pin</text>
<text x="24.2" y="112.3">8-Pin</text>
<text x="24.2" y="117.5">6-Pin</text>
<text x="24.2" y="122.8">ICSP</text>
</g>
</svg>
